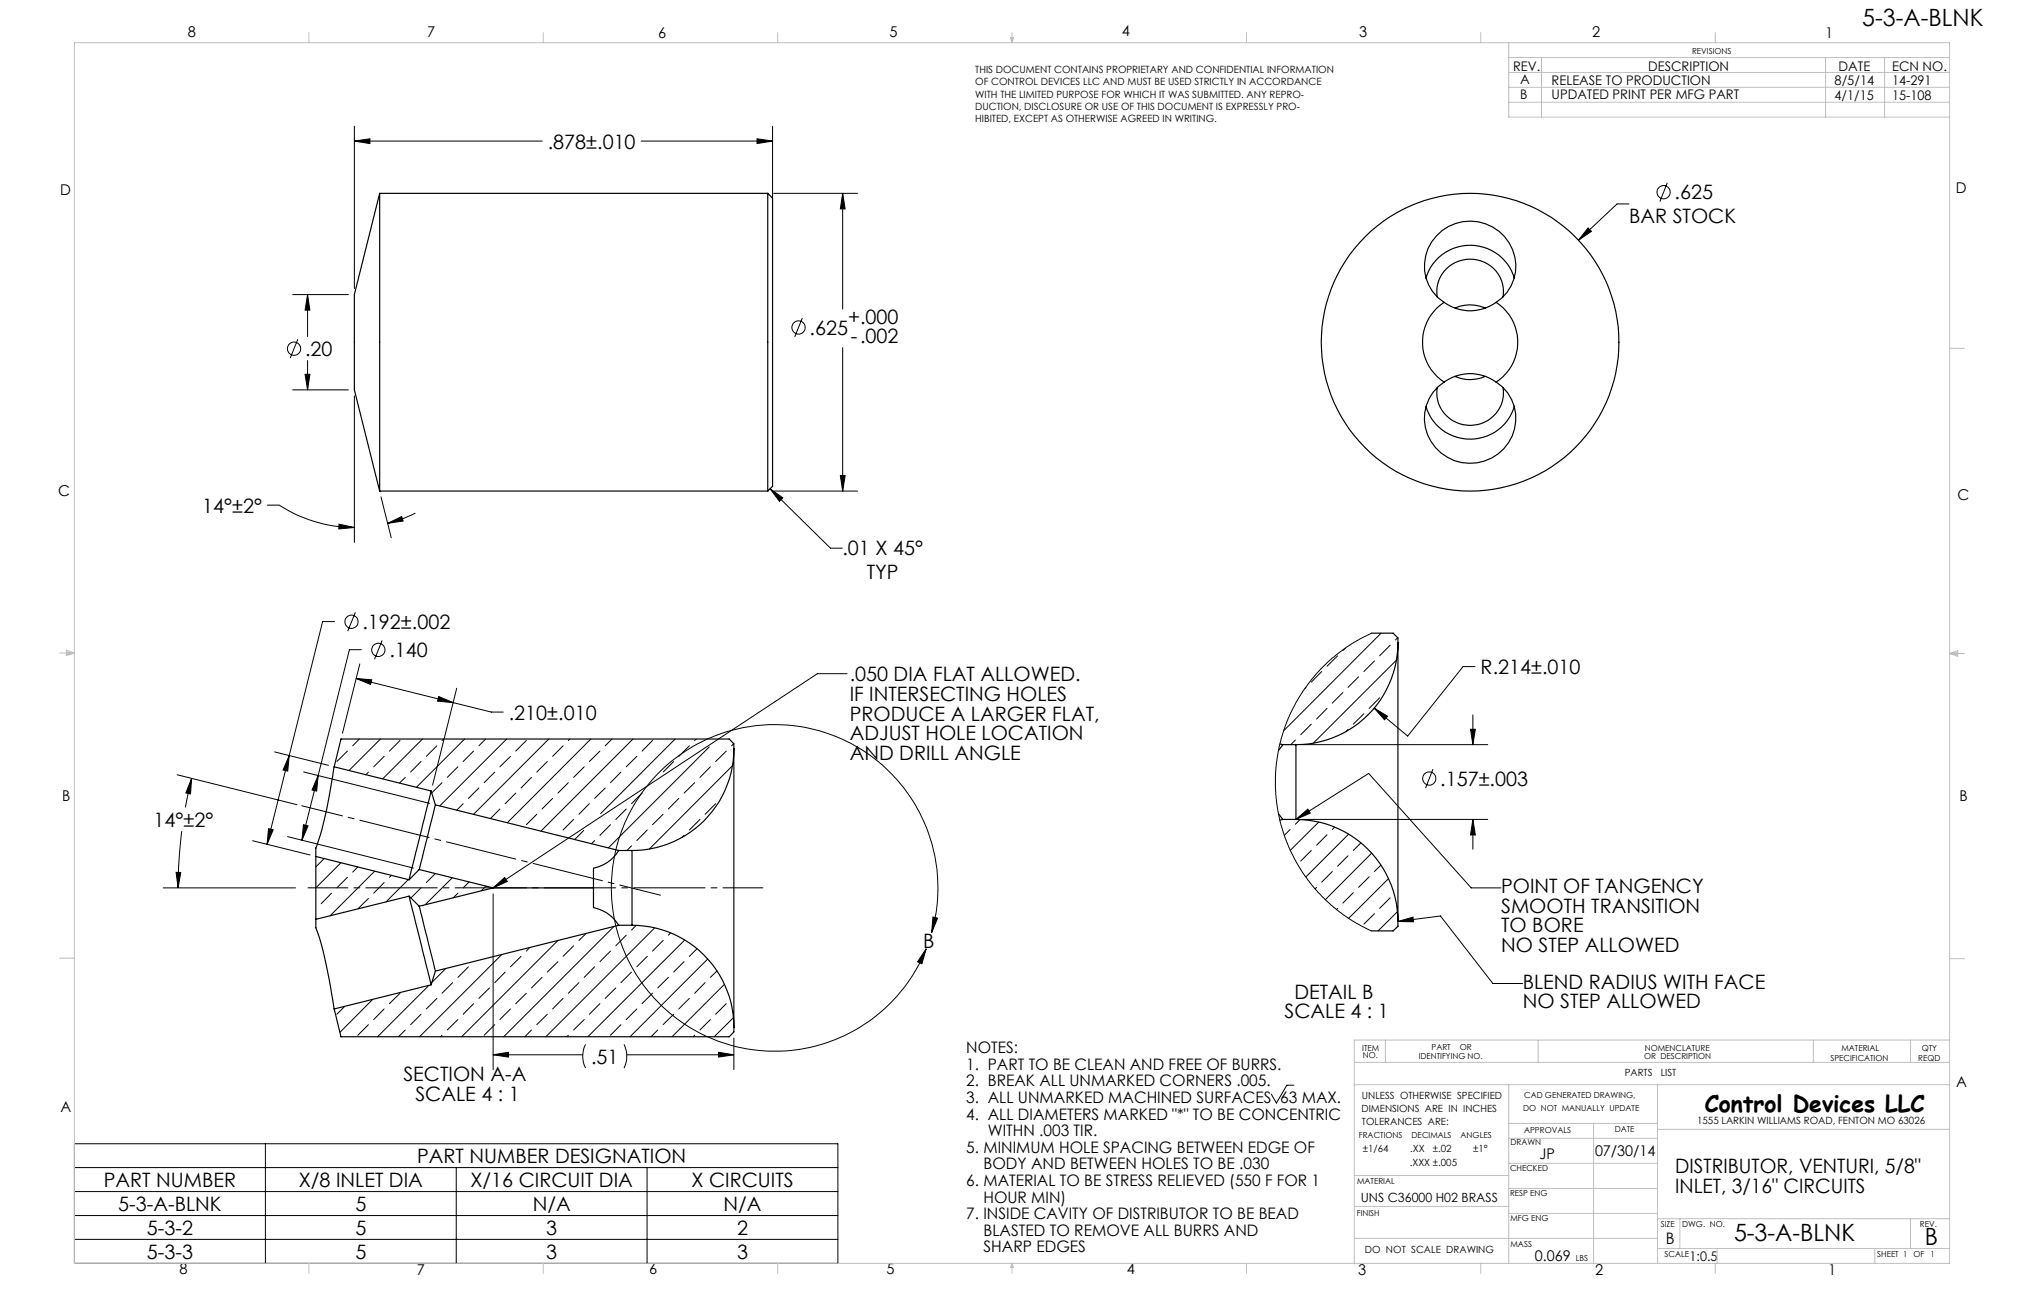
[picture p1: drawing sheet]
<svg xmlns="http://www.w3.org/2000/svg" width="432mm" height="279mm" viewBox="0 0 432 279" stroke-linecap="round" stroke-linejoin="round" font-family="sans-serif">
<g fill="none" stroke="#000" stroke-width=".21">
<path d="M75.6 30.1l3.3-.5v1zM75.6 26.9v34.7M75.6 30.1h40.1M136.8 30.1h28M161.5 29.6l3.3 .5-3.3 .5zM164.8 26.9v15.1M355.7 39l-1.6 4M165.1 41.2h17.9M179.8 41.2l.5 3.4h-1zM179.8 41.2v24.7M338.8 48.6l.7 .8-2.7 1.8zM347.5 43.5h-2.5l-8.2 7.7"/>
<path d="M62.4 62.8h11.9M63.5 72.4l-1.6 4M65.1 79.8h1l-.5 3.3zM65.6 62.8l.5 3.3h-1zM65.6 62.8v9M65.6 76.9v6.2M171.2 67.8l-1.7 4.1M179.8 74.2v30.5M62.4 83.1h11.9M75.6 84.4v31.3M57 107.7h2.6a29.7 29.7 0 0 0 16 4.8M72.3 111.8l3.3 .7-3.3 .3z"/>
<path d="M81.3 106l2.2 8.7M82.7 111.6l3-1.4 .3 .9zM88.6 109.4a26.4 26.4 0 0 1-5.9 2.2M164.3 104.2l2.7 2-.7 .7zM164.3 104.2l12.9 12.7h2.5M165.1 104.7h17.9M179.3 101.4h1l-.5 3.3zM71.4 132.6h-2.6l-7.1 28.5M75.8 130.6l-1.6 4M77.1 138.6h-2.6l-10.1 40.6M81.5 136.6l-1.6 4M285.4 139.9l-2.3 2.2"/>
<path d="M287 138.3l-.5 .4M292.6 135l-3.8 2-4.6 3.4-3.4 3.3-2.8 3.7-2.6 4.5-1.5 3.8-1.2 4.6-.6 5.1 .2 5.5 1 5 1.6 4.7 1.5 3.1 1.1 1.8 1.5 2.1 2.2 2.7 3.3 3.2 4 2.9 4.1 2.1M294.6 135l-20.7 20.9M296.6 137.6l-2.3 2.3M298.2 136l-.5 .5M76 144.7l3.3 .3-.2 1zM76 144.7l20.7 5.2M76.7 157.6l-1.5 1.5M76.8 141.6l-3.7 14.8M81.2 157.6l-6.7 6.7M85.3 157.9l-2.2 2.3M90.1 157.6l-8.5 8.5"/>
<path d="M93.2 159.1l-2.3 2.2M93.6 148.6l3.1 1.3-3.4-.4zM94.7 157.6l-.4 .3M96.7 149.9l8.1 2h2.6M97.4 146.8l-5.1 20.7M99.1 157.6l-10.3 10.3M103.6 157.6l-1.4 1.5M108.1 157.6l-14.3 14.3M112.3 157.9l-2.3 2.3M117.1 157.6l-16.1 16.1M120.1 159.1l-2.2 2.2M121.6 157.6l-.4 .3"/>
<path d="M126 157.6l-17.8 17.9M130.6 157.6l-1.5 1.5M135 157.6l-19.6 19.7M139.2 157.9l-2.2 2.3M144 157.6l-15.9 15.9M147.1 159.1l-2.3 2.2M148.5 157.6l-.3 .3M151.3 159.3l-21.5 21.5M156.5 158.6l-.4 .5M180.7 143.7h-6.3l-69.2 45.7M276.4 157.8l-1 1M277.7 158.8h39.7"/>
<path d="M278.6 146.6l-.2 .3M279.8 154.4l-2.3 2.3M282 143.2l-2.2 2.3M283.1 151.1l-2.2 2.3M286.5 147.7l-2.3 2.3M287.6 155.6l-.5 .4M289.8 144.4l-2.2 2.2M291 152.2l-2.3 2.2M293.2 151l2.8 1.8-.6 .7zM293.2 141l-2.2 2.2M294.3 148.8l-2.2 2.3M297.9 140.8l-17.7 17.7"/>
<path d="M313.7 155.5h1l-.5 3.3zM314.2 152.5v6.3M314.7 142.2h-2.6l-11.8 14.8-7.1-6M37.8 165.2l25.6 6.4M38.8 177.3a103.8 103.8 0 0 0-.8 12.1M40.9 166l-.3 3.3-.9-.2zM40.9 166l-1.4 6.2M53.9 179.3l12.2 3.1M57.3 176.7l1 .3-1.3 3.1zM58.6 160.4l11.5 2.8M61.3 178.4l26.9 6.7M61.7 161.1l-.3 3.4-1-.3z"/>
<path d="M61.7 161.1l-4.7 19M64.7 175.9l1 .2-1.3 3.1zM64.8 164.6l26.9 6.7M67.9 165.4l-.3 3.3-1-.2zM74.1 160.2l-2.2 2.2M78.6 164.7l-.6 .5M82 161.3l-2.3 2.2M86.5 165.8l-1.3 1.2M89.8 162.4l-2.2 2.3M94.3 166.9l-2.2 2.2M97.7 163.5l-2.3 2.3M98.8 171.4l-1.4 1.4"/>
<path d="M101 160.2l-2.2 2.2M102.2 168.1l-2.3 2.2M105.6 164.7l-2.3 2.2M106.6 172.5l-2 2.1M108.9 161.3l-2.3 2.2M110 169.2l-2.2 2.2M113.4 165.8l-2.2 2.3M114.5 173.7l-2.2 2.2M116.8 162.4l-2.3 2.3M117.9 170.3l-2.3 2.2M119 178.2h.1M121.2 166.9l-2.2 2.3"/>
<path d="M122.4 174.8l-2.3 2.2M124.5 177.1l-1.9 2M124.6 163.5l-2.2 2.3M125.7 171.4l-2.2 2.3M126.9 179.3l-.7 .7M128 160.2l-2.3 2.2M129.1 168.1l-2.2 2.2M130.2 175.9l-2.2 2.3M132.5 164.7l-2.3 2.2M133.6 172.5l-2.2 2.3M135.9 161.3l-2.3 2.2M137 169.2l-2.3 2.2"/>
<path d="M138.1 177l-2.2 2.3M141.5 173.7l-2.3 2.2M143.7 162.4l-2.2 2.2M144.8 170.3l-2.2 2.2M145.9 178.2l-.4 .4M148.2 166.9l-2.3 2.3M149.3 174.8l-2.2 2.2M151.6 163.5l-2.3 2.3M152.7 171.4l-2.3 2.3M154.9 160.2l-2.2 2.2M156.2 163.3l-17.7 17.8M275.2 176.9l-1.2 1.3"/>
<path d="M276.5 174.8l15.5-9.8 21.9 24.4h6.3M276.5 174.8l2.5-2.2 .5 .8zM277.4 174.8l-1 1M277.7 174.8h39.7M281.3 175.3l-6 6.1M283.1 178l-2.2 2.3M284.7 176.4l-.5 .5M287.7 177.9l-9.1 9.1M290.3 179.8l-1.6 1.6M305.7 164l-1.6 4.1M314.2 174.8l.5 3.3h-1zM314.2 174.8v6.3"/>
<path d="M34.8 189.4h28.2M37.6 186.1h1l-.6 3.3zM69.1 183.1l-1.7 1.8M70.7 190.5l-2.2 2.3M72.7 184l-5.3 5.4M74.1 187.1l-2.2 2.3M76.3 184.9l-1.1 1.1M78.6 191.6l-2.2 2.2M79.9 185.8l-9.5 9.5M82 188.2l-2.3 2.3M83.5 186.7l-.4 .4M87.1 187.6l-4.7 4.7"/>
<path d="M89.8 189.4l-2.1 2.1M92.9 186.3l-2 1.9M96.5 187.2l-5.8 5.8M97.7 190.5l-1 1M100.1 188.1l-1.3 1.3M103.7 189l-1 1M105.2 190.6v37.5M105.2 189.4l2.5-2.3 .5 .9zM125 199.1l-1.5 1.5M131 197.6l-23.5 23.5M133.6 199.5l-2.2 2.2M134.7 180.4l-1 1"/>
<path d="M135.7 197.4l-1 1M139.7 197.9l-23.2 23.2M143.1 199l-.5 .5M198.8 198.9a34.8 34.8 0 0 0-38.5-44 34.8 34.8 0 0 0-24.5 53.1 34.8 34.8 0 0 0 58.4 .8 31.5 31.5 0 0 0 3.4-6.4M199 195.6l1 .2-1.2 3.1zM279.8 181.4l-2.3 2.3M280.9 189.3l-.3 .3M284.2 185.9l-2.2 2.2M285.4 193.7l-.3 .3M287.6 182.5l-2.2 2.2M288.7 190.4l-2.2 2.2M292.1 187l-2.3 2.3"/>
<path d="M292.6 182l-9.8 9.9M293.2 194.9l-2.2 2.2M294.6 184.5l-1.4 1.4M296.2 187.4l-8.5 8.5M296.6 191.5l-2.3 2.2M298.1 194.5l-4.1 4M298.2 196.5l9.1-1.1 11.2 14.4h6.3M298.2 196.5l3.2-.9 .2 1zM73.5 214.7l-1.6 1.6M78.6 218.5l-2.3 2.3M79.5 213.1l-7 7.1M82 215.2l-2.3 2.3"/>
<path d="M85.3 211.8l-2.2 2.3M86.5 219.7l-1.5 1.4M89.8 216.3l-2.2 2.2M91.5 210.2l-11 10.9M93.2 212.9l-2.3 2.3M95.1 206.6l-3 2.9M96.6 209.6l-2.3 2.2M97.7 217.5l-2.3 2.2M99.9 206.2l-2.2 2.3M101 214.1l-2.2 2.2M101.1 205.1h-.1M104.4 210.7l-2.2 2.2"/>
<path d="M105.6 218.5l-2.3 2.3M107.1 203.6l-17.6 17.5M107.8 207.3l-2.2 2.3M108.9 215.2l-2.3 2.3M111.2 204l-2.3 2.2M112.3 211.8l-2.3 2.3M113 202.1l-.7 .7M113.4 219.7l-1.4 1.4M115.6 208.5l-2.2 2.2M116.8 216.3l-2.3 2.2M119 200.6l-20.5 20.5M119 205.1l-2.2 2.2"/>
<path d="M120.1 212.9l-2.2 2.3M122.4 201.7l-2.3 2.3M123.5 209.6l-2.3 2.2M124.6 217.5l-2.2 2.2M126.9 206.2l-2.3 2.3M128 214.1l-2.3 2.2M130.2 202.8l-2.2 2.3M131.4 210.7l-2.3 2.2M132.5 218.5l-2.3 2.3M134.7 207.3l-2.2 2.3M135.9 215.2l-2.3 2.3M138.1 204l-2.2 2.2"/>
<path d="M139.2 211.8l-2.2 2.3M140.3 219.7l-1.4 1.4M141.5 200.6l-2.3 2.2M142.6 208.5l-2.3 2.2M143.7 216.3l-2.2 2.2M145.9 205.1l-2.2 2.2M146.1 200.5l-20.7 20.6M147.1 212.9l-2.3 2.3M148.7 202.4l-1.6 1.6M150.4 209.6l-2.2 2.2M151 204.5l-16.6 16.6M151.6 217.5l-2.3 2.2"/>
<path d="M153 207.1l-1.4 1.4M154.6 209.9l-11.2 11.2M154.9 214.1l-2.2 2.2M156.5 217l-4.1 4.1M197.6 202.4l-.9 3.2-.9-.5zM94.3 220.8l-.3 .3M105.2 225l3.3-.6v1.1zM105.2 225h19.1M121.2 220.8l-.3 .3M124.9 222.7a5.6 5.6 0 0 0 0 5.1M133.1 222.7a5.9 5.9 0 0 1 0 5.1M133.7 225h22.9"/>
<path d="M148.2 220.8l-.3 .3M153.3 224.4l3.3 .6-3.3 .5zM156.6 221.4v6.7M276 231.5h-1.5l-2.2 3.8-1.1-1.9M15.9 243.9h162.9v25.6h-162.9zM15.9 249h162.9M15.9 254.1h162.9M15.9 259.3h162.9M56.6 243.9v25.6M97.3 249v20.5M138 249v20.5M15.9 264.3h162.9"/>
<circle cx="354.9" cy="41" r="1.41"/>
<circle cx="62.7" cy="74.4" r="1.4"/>
<circle cx="170.4" cy="69.8" r="1.42"/>
<circle cx="75" cy="132.6" r="1.41"/>
<circle cx="80.7" cy="138.6" r="1.41"/>
<circle cx="304.9" cy="166" r="1.41"/>
</g>
<path d="M162.8 189.4h-97.1" fill="none" stroke="#000" stroke-width=".21" stroke-dasharray="15.2 1.3 1.3 1.3" stroke-dashoffset="6.7"/>
<path d="M140.9 190.9l-76.5-19.1" fill="none" stroke="#000" stroke-width=".21" stroke-dasharray="15.2 1.3 1.3 1.3" stroke-dashoffset="6.3"/>
<g fill="none" stroke="#c0c0c0" stroke-width=".21">
<path d="M15.9 9.1h400v260.4h-400zM65.9 6.9v2.2M115.9 6.9v2.2M165.9 6.9v2.2M215.6 8h.6l-.3 1.1zM215.7 8l.2 1.1M215.9 6.9v2.2M216 8l-.1 1.1M265.9 6.9v2.2M315.9 6.9v2.2M321.9 9.1v15.9h94M321.9 15.5h94"/>
<path d="M321.9 18.6h94M321.9 12.3h94M328.9 12.3v12.7M365.9 6.9v2.2M389.5 12.3v12.7M402.1 12.3v12.7M321.9 21.8h94M415.9 74.3h3.2M12.7 139.3h3.2M14.2 139.1l1.7 .2M14.2 138.7l1.7 .6-1.7 .5zM15.9 139.3l-1.7 .3"/>
<path d="M415.9 139.4h3.2M415.9 139.4l1.8-.6v1.2zM415.9 139.4l1.8 .3M417.7 139.2l-1.8 .2M12.7 204.4h3.2M415.9 204.5h3.2M288.9 231.4h127M288.9 226.6h127M295.6 221.8v4.8M321.9 231.4v38.1M321.9 239.6h31.7M328.2 221.8v4.8"/>
<path d="M340 239.6v29.9M353.6 231.4v38.1M386.9 221.8v4.8M407.6 221.8v4.8M415.9 221.8h-127v47.7M288.9 257.3h33M288.9 250.7h33M321.9 258.8h31.7M321.9 253.5h31.7M321.9 248.1h31.7M321.9 242.8h31.7M353.6 259.9h62.3"/>
<path d="M353.6 240.9h62.3M358.4 259.9v6.4M407.6 259.9v6.4M65.9 269.5v2.1M115.9 269.5v2.1M165.9 269.5v2.1M215.9 269.5v2.1M215.9 269.5l.3 .8h-.6zM265.9 269.5v2.1M288.9 264.1h64.7M315.9 269.5v2.1M353.6 266.3h62.3"/>
<path d="M365.9 269.5v2.1M366.3 266.3v3.2M400 266.3v3.2"/>
</g>
<g fill="#000">
<path d="M338.8 48.6l-2 2.6 2.7-1.8zM72.3 111.8l3.3 .7-3.3 .3zM82.7 111.6l3-1.4 .3 .9zM65.6 62.8l.5 3.3h-1zM65.1 79.8h1l-.5 3.3zM179.3 101.4h1l-.5 3.3zM179.8 41.2l.5 3.4h-1zM161.5 29.6l3.3 .5-3.3 .5zM75.6 30.1l3.3-.5v1zM164.3 104.2l2.7 2-.7 .7zM105.2 225l3.3-.6v1.1zM153.3 224.4l3.3 .6-3.3 .5zM40.9 166l-.3 3.3-.9-.2zM37.6 186.1h1l-.6 3.3zM61.7 161.1l-.3 3.4-1-.3zM57.3 176.7l1 .3-1.3 3.1zM64.7 175.9l1 .2-1.3 3.1zM67.9 165.4l-.3 3.3-1-.2zM93.6 148.6l3.1 1.3-3.4-.4zM76 144.7l3.3 .3-.2 1zM313.7 155.5h1l-.5 3.3zM314.2 174.8l.5 3.3h-1z"/>
<path d="M105.2 189.4l2.5-2.3 .5 .9zM293.2 151l2.8 1.8-.6 .7zM298.2 196.5l3.2-.9 .2 1zM276.5 174.8l2.5-2.2 .5 .8z"/>
<path d="M199 195.6l1 .2-1.2 3.1zM197.6 202.4l-.9 3.2-.9-.5z"/>
</g>
<g fill="none" stroke="#000" stroke-width=".25">
<path d="M81 41.2v63.5M81 41.2l-5.4 21.6v20.3l5.4 21.6M81 41.2h82.8M163.8 41.2v63.5M163.8 41.2l1 1.1v61.4l-1 1M323 59.3a9.8 9.8 0 0 0-9.4-7 9.8 9.8 0 0 0-9.4 7M306.6 63.4a7.1 7.1 0 0 1 7-8.1 7.1 7.1 0 0 1 7 8.1M308.1 64.5a9.4 9.4 0 0 0 11.1 0M308.1 64.5a9.5 9.5 0 0 1-3.4-11.6 9.5 9.5 0 0 1 10.7-5.6 9.5 9.5 0 0 1 7.7 7.3 9.5 9.5 0 0 1-3.9 9.9M308.1 64.5a10.2 10.2 0 0 0 0 17M310.4 65.7a7.8 7.8 0 0 1 6.5 0M319.2 64.5a10.2 10.2 0 0 1 0 17"/>
<path d="M306.6 82.6a7.1 7.1 0 0 0 7 8.1 7.1 7.1 0 0 0 7-8M308.1 81.5a9.4 9.4 0 0 1 11.1 0M308.1 81.5a9.5 9.5 0 0 0-3.8 10.7 9.5 9.5 0 0 0 9.2 6.6 9.5 9.5 0 0 0 9.4-6.5 9.5 9.5 0 0 0-3.7-10.8M310.4 80.3a8 8 0 0 0 6.4 0M323.1 86.6a9.8 9.8 0 0 1-9.4 7.1 9.8 9.8 0 0 1-9.5-7M81 104.7h82.8M292.6 135h4.6l1 1.1v1M298.2 137.1a21.7 21.7 0 0 1-21.7 21.7M298.2 137.1v59.4M156.6 159.7a21.7 21.7 0 0 1-21.8 21.7M156.6 159.7v59.4M156.6 159.7v-1.1l-1-1h-82.9l-1.4 5.9"/>
<path d="M273.1 158.7l.5 .1M273.6 158.8l-.8 1.2M273.6 158.8h2.9M276.5 158.8v16M71.3 163.5l-.5 3.2a76.4 76.4 0 0 1-3.4 14.2v1.8M71.3 163.5l20.7 5.2M92 168.7l-4.7 18.9M92 168.7l.9 3M92.9 171.7l-3.5 13.8M92.9 171.7l39.1 9.7M272.7 173.6l.9 1.2M273.6 174.8h2.9"/>
<path d="M273.6 174.8l-.5 .1M276.5 174.8a21.8 21.8 0 0 1 21.7 21.7M67.4 196.1v1.8a91.8 91.8 0 0 1 3.8 16.7l.1 .6M67.4 182.7l19.9 4.9M67.4 182.7v13.4M87.3 191.1l4.7 18.9M87.3 191.1l-19.9 5M87.3 191.1l2.1 2.2M89.4 193.3l3.5 13.8M89.4 185.5l15.8 3.9M89.4 185.5l-2.1 2.1M105.2 189.4h21.4"/>
<path d="M105.2 189.4l-15.8 3.9M126.6 189.4v4.2a8.3 8.3 0 0 1 5.4 3.7M132 181.4a8.3 8.3 0 0 1-5.4 3.8v4.2M132 197.3h2.8M132 181.4h2.8M132 197.3l-39.1 9.8M134.8 181.4v15.9M134.8 197.3a21.7 21.7 0 0 1 21.8 21.8M298.2 196.5v1.1l-1 .9h-4.6M71.3 215.2l1.4 5.9h82.9l1-1v-1M92 210l-20.7 5.2M92.9 207.1l-.9 2.9"/>
<circle cx="313.6" cy="73" r="31.8"/>
</g>
<g font-size="5.1">
<text x="397.3" y="5.6">5-3-A-BLNK</text>
<text x="369.9" y="264.7">5-3-A-BLNK</text>
<text x="410.6" y="265.5">B</text>
</g>
<text font-size="4.9" x="363.7" y="237.1">Control Devices LLC</text>
<g font-size="4.2">
<text x="116.9" y="31.7">.878±.010</text>
<text x="347.6" y="47.6">BAR STOCK</text>
<text x="357.3" y="42.5">.625</text>
<text x="172.7" y="71.4">.625</text>
<text x="180.9" y="69.1">+.000</text>
<text x="65.1" y="75.9">.20</text>
<text x="181.5" y="73.2">-.002</text>
<text x="43.2" y="109.3">14°±2°</text>
<text x="179.7" y="118.5">.01 X 45°</text>
<text x="184.9" y="123.5">TYP</text>
<text x="77.3" y="134.1">.192±.002</text>
<text x="83.1" y="140.1">.140</text>
<text x="315.9" y="143.8">R.214±.010</text>
<text x="181.3" y="145.3">.050 DIA FLAT ALLOWED.</text>
<text x="181.3" y="149.5">IF INTERSECTING HOLES</text>
<text x="108.6" y="153.5">.210±.010</text>
<text x="181.3" y="153.7">PRODUCE A LARGER FLAT,</text>
<text x="181.3" y="157.9">ADJUST HOLE LOCATION</text>
<text x="181.3" y="162">AND DRILL ANGLE</text>
<text x="307.3" y="167.6">.157±.003</text>
<text x="32.8" y="176.3">14°±2°</text>
<text x="320.3" y="190.5">POINT OF TANGENCY</text>
<text x="320.3" y="194.6">SMOOTH TRANSITION</text>
<text x="196.9" y="202.2">B</text>
<text x="320.3" y="198.8">TO BORE</text>
<text x="320.3" y="203">NO STEP ALLOWED</text>
<text x="276.2" y="213">DETAIL B</text>
<text x="324.9" y="210.9">BLEND RADIUS WITH FACE</text>
<text x="324.9" y="215">NO STEP ALLOWED</text>
<text x="274" y="217.2">SCALE 4 : 1</text>
<text x="126.1" y="226.9">.51</text>
<text x="86.1" y="230.6">SECTION A-A</text>
<text x="88.6" y="234.7">SCALE 4 : 1</text>
<text x="89" y="248">PART NUMBER DESIGNATION</text>
<text x="357.4" y="250.2">DISTRIBUTOR, VENTURI, 5/8&quot;</text>
<text x="22.1" y="253.1">PART NUMBER</text>
<text x="63.7" y="253.1">X/8 INLET DIA</text>
<text x="100.4" y="253.1">X/16 CIRCUIT DIA</text>
<text x="147.5" y="253.1">X CIRCUITS</text>
<text x="357.4" y="254.4">INLET, 3/16&quot; CIRCUITS</text>
<text x="25.2" y="258.2">5-3-A-BLNK</text>
<text x="31.3" y="263.3">5-3-2</text>
<text x="75.8" y="258.2">5</text>
<text x="75.8" y="263.3">5</text>
<text x="113.6" y="258.2">N/A</text>
<text x="116.5" y="263.3">3</text>
<text x="154.4" y="258.2">N/A</text>
<text x="157.2" y="263.3">2</text>
<text x="31.3" y="268.4">5-3-3</text>
<text x="75.8" y="268.4">5</text>
<text x="116.5" y="268.4">3</text>
<text x="157.2" y="268.4">3</text>
</g>
<g font-size="3.4">
<text x="206.1" y="224.6">NOTES:</text>
<text x="206.1" y="228.2">1. PART TO BE CLEAN AND FREE OF BURRS.</text>
<text x="206.1" y="231.7">2. BREAK ALL UNMARKED CORNERS .005.</text>
<text x="206.1" y="235.2">3. ALL UNMARKED MACHINED SURFACES 63 MAX.</text>
<text x="206.1" y="238.8">4. ALL DIAMETERS MARKED &quot;*&quot; TO BE CONCENTRIC</text>
<text x="206.1" y="245.9">5. MINIMUM HOLE SPACING BETWEEN EDGE OF</text>
<text x="210.7" y="242.3">WITHN .003 TIR.</text>
<text x="209.8" y="249.4">BODY AND BETWEEN HOLES TO BE .030</text>
<text x="206.1" y="252.9">6. MATERIAL TO BE STRESS RELIEVED (550 F FOR 1</text>
<text x="209.8" y="256.5">HOUR MIN)</text>
<text x="206.1" y="260">7. INSIDE CAVITY OF DISTRIBUTOR TO BE BEAD</text>
<text x="209.8" y="263.6">BLASTED TO REMOVE ALL BURRS AND</text>
<text x="209.8" y="267.1">SHARP EDGES</text>
<text x="355.4" y="265.2">B</text>
</g>
<g font-size="3.2">
<text x="40" y="7.9">8</text>
<text x="91.1" y="7.9">7</text>
<text x="140.4" y="8.1">6</text>
<text x="189.8" y="7.9">5</text>
<text x="239.3" y="7.6">4</text>
<text x="289.9" y="7.9">3</text>
<text x="339.7" y="7.9">2</text>
<text x="389.5" y="8.1">1</text>
<text x="12.8" y="41.6">D</text>
<text x="417.3" y="41.1">D</text>
<text x="12.4" y="105.7">C</text>
<text x="417.6" y="106.5">C</text>
<text x="13.3" y="170.9">B</text>
<text x="418.1" y="170.8">B</text>
<text x="417.3" y="231.9">A</text>
<text x="12.9" y="237.2">A</text>
<text x="38.3" y="271.8">8</text>
<text x="88.9" y="272">7</text>
<text x="138.5" y="271.8">6</text>
<text x="189.1" y="271.8">5</text>
<text x="240.4" y="271.8">4</text>
<text x="289.7" y="272">3</text>
<text x="340.3" y="272">2</text>
<text x="390.1" y="272">1</text>
</g>
<g font-size="3.1">
<text x="328.5" y="247.1">JP</text>
<text x="340.3" y="246.5">07/30/14</text>
<text x="327.5" y="269">0.069</text>
</g>
<g font-size="2.8">
<text x="322.8" y="15.1">REV.</text>
<text x="324.3" y="18">A</text>
<text x="351.6" y="15.2">DESCRIPTION</text>
<text x="392.2" y="15.2">DATE</text>
<text x="403.7" y="15.2">ECN NO.</text>
<text x="324.3" y="21.2">B</text>
<text x="331" y="18.2">RELEASE TO PRODUCTION</text>
<text x="331" y="21.2">UPDATED PRINT PER MFG PART</text>
<text x="391.4" y="18.2">8/5/14</text>
<text x="391.4" y="21.3">4/1/15</text>
<text x="403.7" y="18.2">14-291</text>
<text x="403.7" y="21.3">15-108</text>
<text x="360.5" y="269">1:0.5</text>
</g>
<text font-size="2.7" x="290.3" y="256.3">UNS C36000 H02 BRASS</text>
<g font-size="2.1">
<text x="208.1" y="15.6">THIS DOCUMENT CONTAINS PROPRIETARY AND CONFIDENTIAL INFORMATION</text>
<text x="208.1" y="18.2">OF CONTROL DEVICES LLC AND MUST BE USED STRICTLY IN ACCORDANCE</text>
<text x="208.1" y="20.8">WITH THE LIMITED PURPOSE FOR WHICH IT WAS SUBMITTED. ANY REPRO-</text>
<text x="208.1" y="23.4">DUCTION, DISCLOSURE OR USE OF THIS DOCUMENT IS EXPRESSLY PRO-</text>
<text x="208.1" y="26">HIBITED, EXCEPT AS OTHERWISE AGREED IN WRITING.</text>
<text x="346.6" y="229.4">PARTS</text>
<text x="354.3" y="229.4">LIST</text>
<text x="290.5" y="237.1">DIMENSIONS ARE IN INCHES</text>
<text x="290.6" y="234.5">UNLESS OTHERWISE SPECIFIED</text>
<text x="290.6" y="239.9">TOLERANCES ARE:</text>
<text x="362.1" y="239.8">1555 LARKIN WILLIAMS ROAD, FENTON MO 63026</text>
<text x="290.7" y="245.6">±1/64</text>
<text x="300.8" y="245.6">.XX</text>
<text x="305.7" y="245.6">±.02</text>
<text x="314.3" y="245.6">±1°</text>
<text x="300.8" y="248.7">.XXX ±.005</text>
<text x="291.2" y="267.1">DO NOT SCALE DRAWING</text>
</g>
<g font-size="1.8">
<text x="361" y="11.5">REVISIONS</text>
<text x="290.6" y="224.1">ITEM</text>
<text x="290.8" y="225.7">NO.</text>
<text x="302.7" y="225.9">IDENTIFYING NO.</text>
<text x="305.4" y="223.9">PART</text>
<text x="311.4" y="223.9">OR</text>
<text x="350.8" y="226">OR DESCRIPTION</text>
<text x="350.9" y="224.1">NOMENCLATURE</text>
<text x="390.5" y="226.3">SPECIFICATION</text>
<text x="392.9" y="224.2">MATERIAL</text>
<text x="409.2" y="226.2">REQD</text>
<text x="410" y="224.1">QTY</text>
<text x="325" y="236.9">DO NOT MANUALLY UPDATE</text>
<text x="325.2" y="234.1">CAD GENERATED DRAWING,</text>
<text x="289.9" y="242.7">FRACTIONS</text>
<text x="301.2" y="242.7">DECIMALS</text>
<text x="311.6" y="242.7">ANGLES</text>
<text x="322.2" y="244.3">DRAWN</text>
<text x="325.2" y="241.6">APPROVALS</text>
<text x="344.5" y="241.4">DATE</text>
<text x="322.1" y="249.8">CHECKED</text>
<text x="289.5" y="252.6">MATERIAL</text>
<text x="322.1" y="255.1">RESP ENG</text>
<text x="289.5" y="259.3">FINISH</text>
<text x="322.2" y="260.5">MFG ENG</text>
<text x="354.3" y="261.8">SIZE</text>
<text x="358.9" y="261.7">DWG. NO.</text>
<text x="409.6" y="261.8">REV.</text>
<text x="322.2" y="266">MASS</text>
<text x="336.2" y="269">LBS</text>
<text x="355.1" y="268.2">SCALE</text>
<text x="400.5" y="268.1">SHEET 1</text>
<text x="408.2" y="268.1">OF</text>
<text x="411.8" y="268.1">1</text>
</g>
</svg>
